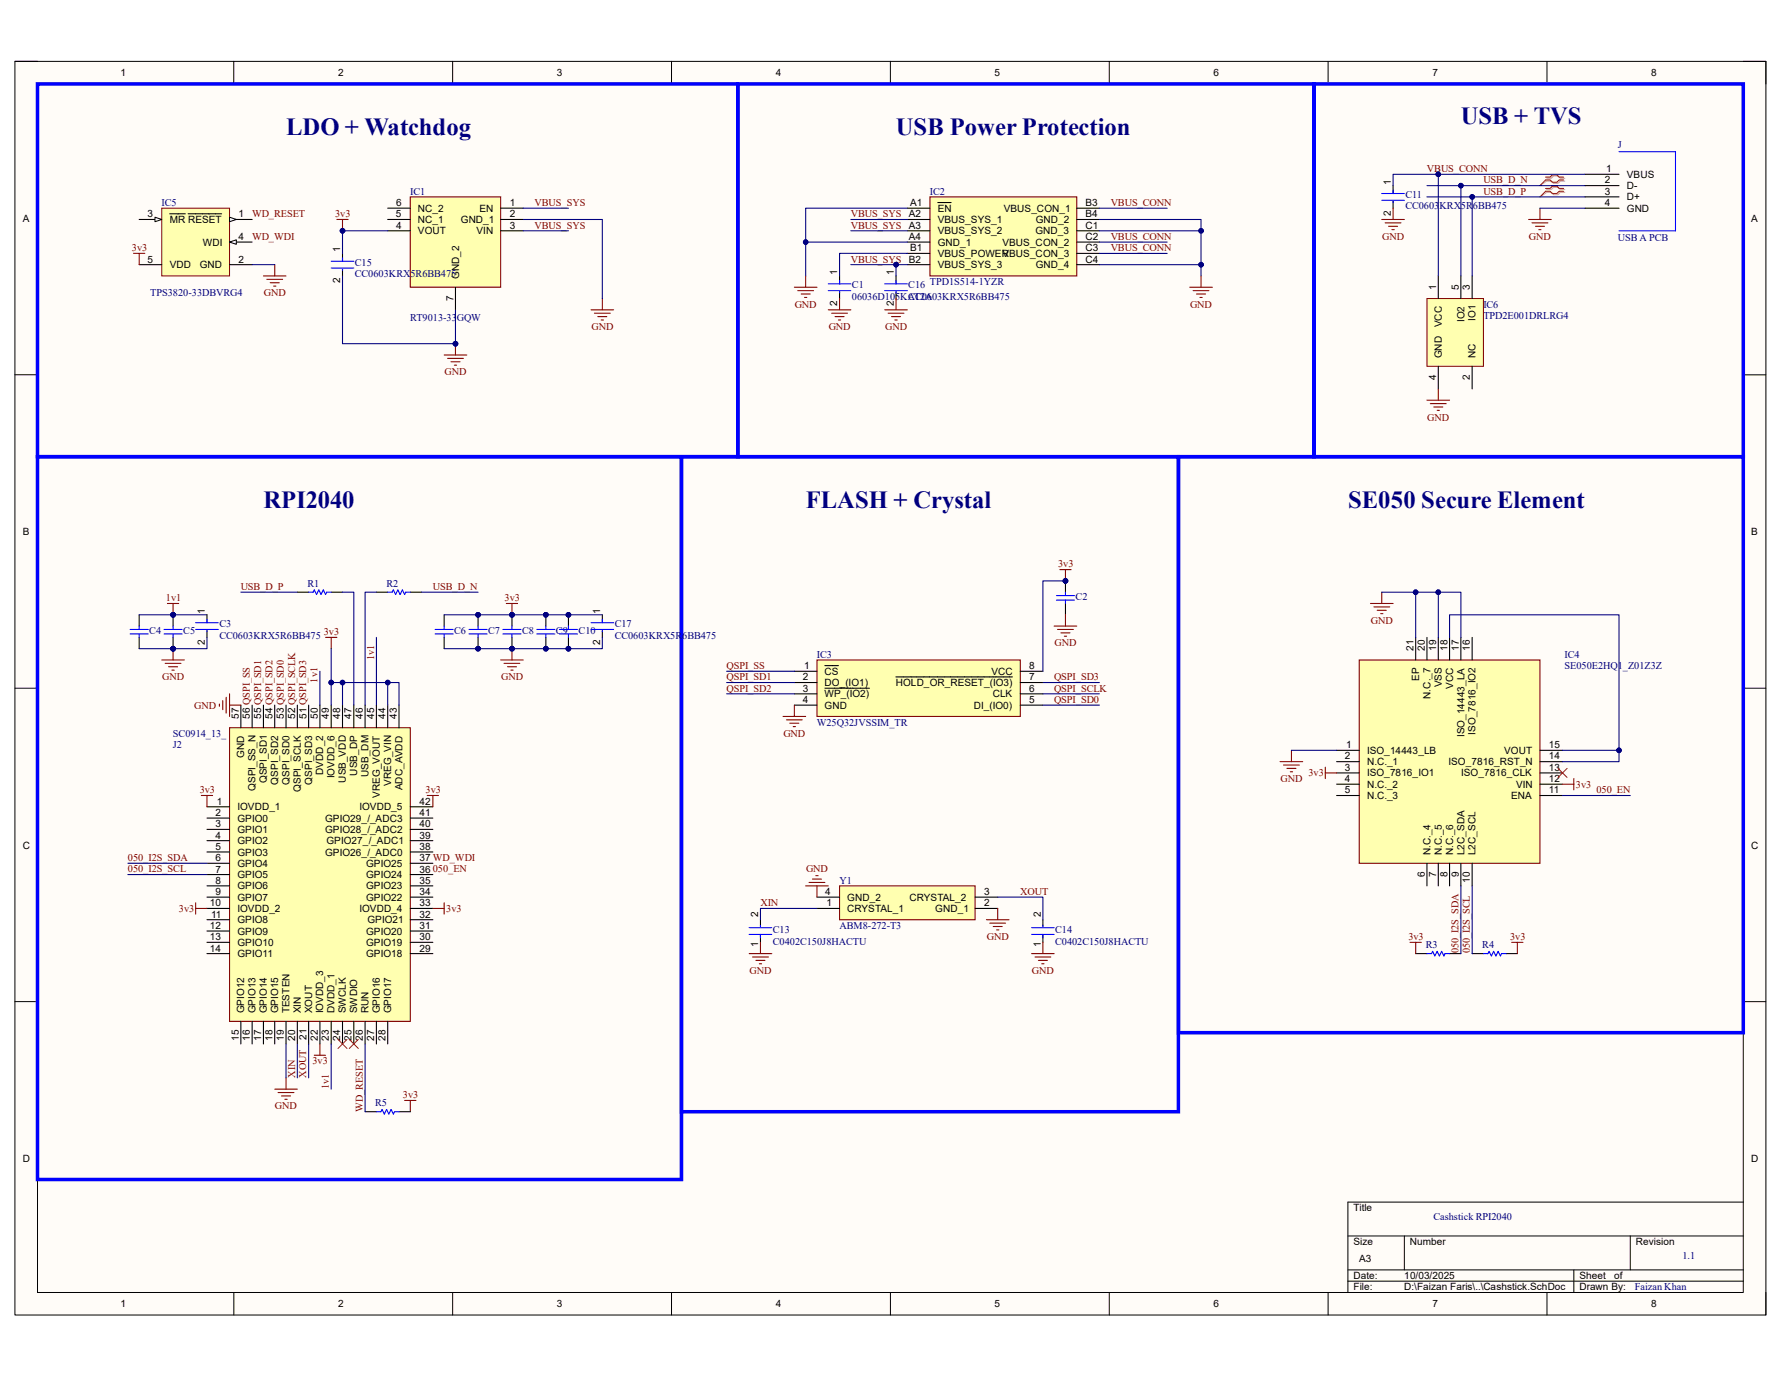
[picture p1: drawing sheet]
<svg xmlns="http://www.w3.org/2000/svg" width="279mm" height="216mm" viewBox="0 0 279 216" stroke-linecap="round" stroke-linejoin="round" font-family="sans-serif">
<path d="M2.3 9.6h274.7v196.7h-274.7z" fill-rule="evenodd" fill="#fffcf8"/>
<path d="M2.3 9.6h274.7v196.7h-274.7z" fill="none" stroke="#000" stroke-width=".16"/>
<path d="M5.9 13.2h267.6v189.6h-267.6z" fill-rule="evenodd" fill="#fffcf8"/>
<g fill="none" stroke="#000" stroke-width=".16">
<path d="M2.3 9.6h3.6M5.9 13.2h267.6v189.6h-267.6zM36.7 9.6v3.6M71 9.6v3.6M105.3 9.6v3.6M139.7 9.6v3.6M174 9.6v3.6M208.4 9.6v3.6M242.7 9.6v3.6M273.5 9.6h3.5v3.6M2.3 58.8h3.6M273.5 58.8h3.5"/>
<path d="M2.3 108h3.6M273.5 108h3.5M2.3 157.2h3.6M273.5 157.2h3.5M211.5 193.9h62M211.5 199.3h62M220.3 193.9v5.4M246.9 199.3v3.5M255.8 193.9v5.4M273.5 188.6h-62v14.2M36.7 202.8v3.5M71 202.8v3.5"/>
<path d="M105.3 202.8v3.5M139.7 202.8v3.5M174 202.8v3.5M208.4 202.8v3.5M211.5 201h62M242.7 202.8v3.5M277 202.8v3.5"/>
</g>
<path d="M36 114.2h28.4v46.1h-28.4z" fill-rule="evenodd" fill="#ffffb0"/>
<path d="M36 114.2h28.4v46.1h-28.4z" fill="none" stroke="#800000" stroke-width=".17"/>
<g fill="none" stroke="#000" stroke-width=".17">
<path d="M37.8 110.6v3.6M39.6 110.6v3.6M41.3 110.6v3.6M43.1 110.6v3.6M44.9 110.6v3.6M46.6 110.6v3.6M48.4 110.6v3.6M50.2 110.6v3.6M52 110.6v3.6M53.7 110.6v3.6M55.5 110.6v3.6M57.3 110.6v3.6"/>
<path d="M59 110.6v3.6M60.8 110.6v3.6M62.6 110.6v3.6M32.5 126.6h3.5M32.5 128.4h3.5M32.5 130.1h3.5M32.5 131.9h3.5M32.5 133.7h3.5M32.5 135.5h3.5M32.5 137.2h3.5M32.5 139h3.5M64.4 126.6h3.5"/>
<path d="M64.4 128.4h3.5M64.4 130.1h3.5M64.4 131.9h3.5M64.4 133.7h3.5M64.4 135.5h3.5M64.4 137.2h3.5M64.4 139h3.5M32.5 140.8h3.5M32.5 142.5h3.5M32.5 144.3h3.5M32.5 146.1h3.5M32.5 147.9h3.5"/>
<path d="M32.5 149.6h3.5M64.4 140.8h3.5M64.4 142.5h3.5M64.4 144.3h3.5M64.4 146.1h3.5M64.4 147.9h3.5M64.4 149.6h3.5M37.8 160.3v3.5M39.6 160.3v3.5M41.3 160.3v3.5M43.1 160.3v3.5M44.9 160.3v3.5"/>
<path d="M46.6 160.3v3.5M48.4 160.3v3.5M50.2 160.3v3.5M52 160.3v3.5M53.7 160.3v3.5M55.5 160.3v3.5M57.3 160.3v3.5M59 160.3v3.5M60.8 160.3v3.5"/>
</g>
<path d="M213.2 103.6h28.4v31.9h-28.4z" fill-rule="evenodd" fill="#ffffb0"/>
<path d="M215 94.7h3.5M215.5 95.2h2.5M216.1 95.8h1.4M216.6 96.3h.3M216.8 92.9v1.8M200.8 119.5h3.6M202.6 117.7v1.8M213.2 103.6h28.4v31.9h-28.4zM201.4 120h2.4M201.9 120.6h1.4M202.4 121.1h.4" fill="none" stroke="#800000" stroke-width=".17"/>
<g fill="none" stroke="#000" stroke-width=".17">
<path d="M209.7 117.7h3.5M209.7 119.5h3.5M222.1 100v3.6M223.9 100v3.6M225.6 100v3.6M227.4 100v3.6M229.2 100v3.6M230.9 100v3.6M241.6 117.7h3.5M241.6 119.5h3.5M209.7 121.3h3.5M209.7 123h3.5"/>
<path d="M209.7 124.8h3.5M223.9 135.5v3.5M225.6 135.5v3.5M227.4 135.5v3.5M229.2 135.5v3.5M230.9 135.5v3.5M241.6 121.3h3.5M241.6 123h3.5M241.6 124.8h3.5"/>
</g>
<path d="M145.9 30.9h23v12.4h-23z" fill-rule="evenodd" fill="#ffffb0"/>
<path d="M145.9 30.9h23v12.4h-23zM124.6 45.1h3.6M125.1 45.6h2.5M125.7 46.1h1.4M126.2 46.7h.4M126.4 43.3v1.8" fill="none" stroke="#800000" stroke-width=".17"/>
<g fill="none" stroke="#000" stroke-width=".17">
<path d="M142.3 32.7h3.6M142.3 34.4h3.6M142.3 36.2h3.6M142.3 38h3.6M142.3 39.8h3.6M147.1 31.8h2.1M168.9 32.7h3.6M168.9 34.4h3.6M168.9 36.2h3.6M168.9 38h3.6M168.9 39.8h3.6M142.3 41.5h3.6"/>
<path d="M168.9 41.5h3.6"/>
</g>
<path d="M223.9 46.8h8.8v10.7h-8.8z" fill-rule="evenodd" fill="#ffffb0"/>
<path d="M223.9 46.8h8.8v10.7h-8.8z" fill="none" stroke="#800000" stroke-width=".16"/>
<path d="M131.7 43.3v1.2M131.7 45.8v1M225.6 43.3v3.5M225.6 57.5v3.5M229.2 43.3v3.5M230.9 43.3v3.5M230.9 57.5v3.5" fill="none" stroke="#000" stroke-width=".17"/>
<g fill="none" stroke="#800000" stroke-width=".17">
<path d="M239.8 34.4h3.6M240.3 35h2.5M240.9 35.5h1.4M241.4 36h.4M241.6 32.7v1.7M129.9 48.6h3.6M130.5 49.1h2.4M131 49.7h1.4M131.5 50.2h.4M131.7 46.8v1.8M186.6 45.1h3.6M187.2 45.6h2.5"/>
<path d="M187.7 46.1h1.4M188.2 46.7h.4M188.4 43.3v1.8M223.9 62.8h3.5M224.4 63.3h2.5M224.9 63.9h1.4M225.5 64.4h.3M225.6 61v1.8"/>
</g>
<path d="M242.6 28h.8l.3-.4h.7l.4 .4h.7M242.6 28.4h.8l.3 .4h.7l.4-.4h.7M242.6 29.7h.8l.3-.3h.7l.4 .3h.7M242.6 30.2h.8l.3 .3h.7l.4-.3h.7" fill="none" stroke="#d0a19e" stroke-width=".17"/>
<path d="M242.6 28.4l-1 .7M242.6 30.2l-1 .7" fill="none" stroke="#d0a19e" stroke-width=".16"/>
<path d="M242.5 27.8h.7l.3-.4h.7l.4 .4h.7M242.5 28.2h.7l.3 .4h.7l.4-.4h.7M242.5 29.6h.7l.3-.4h.7l.4 .4h.7M242.5 30h.7l.3 .4h.7l.4-.4h.7" fill="none" stroke="#f00" stroke-width=".17"/>
<path d="M242.5 28.2l-.9 .9M242.5 30l-.9 .9" fill="none" stroke="#f00" stroke-width=".16"/>
<path d="M129.9 44.5h3.6M129.9 45.6h3.6M131.7 44v.5M131.7 45.8v.2" fill="none" stroke="#00f" stroke-width=".17"/>
<path d="M25.4 32.7h10.6v10.6h-10.6z" fill-rule="evenodd" fill="#ffffb0"/>
<path d="M25.4 32.7h10.6v10.6h-10.6z" fill="none" stroke="#800000" stroke-width=".16"/>
<path d="M36 34.4h3.6" fill="none" stroke="#000" stroke-width=".17"/>
<path d="M36 34.1l1.1 .3-1.1 .4z" fill="#f8fcff"/>
<path d="M36 34.1l1.1 .3-1.1 .4z" fill="none" stroke="#000" stroke-width=".16"/>
<path d="M21.8 34.4h3.6M29.5 33.5h5.3M36 41.5h3.6" fill="none" stroke="#000" stroke-width=".17"/>
<path d="M24.3 34.1l1.1 .3-1.1 .4z" fill="#f8fcff"/>
<path d="M24.3 34.1l1.1 .3-1.1 .4z" fill="none" stroke="#000" stroke-width=".16"/>
<path d="M26.6 33.5h2.5M36 38h3.6" fill="none" stroke="#000" stroke-width=".17"/>
<path d="M36 38l1.1-.4v.7z" fill="#f8fcff"/>
<path d="M36 38l1.1-.4v.7z" fill="none" stroke="#000" stroke-width=".16"/>
<path d="M21.8 41.5h3.6" fill="none" stroke="#000" stroke-width=".17"/>
<path d="M64.4 30.9h14.1v14.2h-14.1z" fill-rule="evenodd" fill="#ffffb0"/>
<path d="M64.4 30.9h14.1v14.2h-14.1zM69.7 55.7h3.5M70.2 56.2h2.5M70.7 56.8h1.5M71.3 57.3h.3M71.5 53.9v1.8" fill="none" stroke="#800000" stroke-width=".17"/>
<path d="M60.8 32.7h3.6M60.8 34.4h3.6M60.8 36.2h3.6M78.5 32.7h3.6M78.5 34.4h3.6M78.5 36.2h3.6M71.5 45.1v3.5" fill="none" stroke="#000" stroke-width=".17"/>
<circle cx="71.5" cy="53.9" r=".35" fill="#000080"/>
<circle cx="71.5" cy="53.9" r=".35" fill="none" stroke="#000080" stroke-width=".16"/>
<path d="M52.8 34.4h1.8M53.7 34.4v1.8M92.7 48.6h3.6M93.2 49.1h2.5M93.8 49.7h1.4M94.3 50.2h.4M94.5 46.8v1.8" fill="none" stroke="#800000" stroke-width=".17"/>
<circle cx="53.7" cy="36.2" r=".35" fill="#000080"/>
<circle cx="53.7" cy="36.2" r=".35" fill="none" stroke="#000080" stroke-width=".16"/>
<g fill="none" stroke="#800000" stroke-width=".17">
<path d="M20.9 39.8h1.8M21.8 39.8v1.7M41.3 43.3h3.6M41.9 43.8h2.4M42.4 44.4h1.4M42.9 44.9h.4M43.1 41.5v1.8M51.1 100h1.7M52 100v1.8M31.6 124.8h1.8M32.5 124.8v1.8M67 124.8h1.8"/>
<path d="M67.9 124.8v1.8M30.7 142.5h1.8M30.7 141.7v1.7M67.9 142.5h1.8M69.7 141.7v1.7M49.3 165.6h1.8M50.2 163.8v1.8"/>
</g>
<path d="M69.7 96.5v1.7M69.7 100v1.8" fill="none" stroke="#000" stroke-width=".17"/>
<path d="M68.3 98.8h2.8M68.3 99.5h2.8M69.7 98.2v.6M69.7 99.5v.5" fill="none" stroke="#00f" stroke-width=".17"/>
<circle cx="75" cy="101.8" r=".35" fill="#000080"/>
<circle cx="75" cy="101.8" r=".35" fill="none" stroke="#000080" stroke-width=".16"/>
<circle cx="75" cy="96.5" r=".35" fill="#000080"/>
<circle cx="75" cy="96.5" r=".35" fill="none" stroke="#000080" stroke-width=".16"/>
<path d="M75 100v1.8" fill="none" stroke="#000" stroke-width=".17"/>
<circle cx="75" cy="101.8" r=".35" fill="#000080"/>
<circle cx="75" cy="101.8" r=".35" fill="none" stroke="#000080" stroke-width=".16"/>
<path d="M75 96.5v1.7" fill="none" stroke="#000" stroke-width=".17"/>
<circle cx="75" cy="96.5" r=".35" fill="#000080"/>
<circle cx="75" cy="96.5" r=".35" fill="none" stroke="#000080" stroke-width=".16"/>
<path d="M73.6 98.8h2.8M73.6 99.5h2.8M75 98.2v.6M75 99.5v.5" fill="none" stroke="#00f" stroke-width=".17"/>
<circle cx="80.3" cy="101.8" r=".35" fill="#000080"/>
<circle cx="80.3" cy="101.8" r=".35" fill="none" stroke="#000080" stroke-width=".16"/>
<circle cx="80.3" cy="96.5" r=".35" fill="#000080"/>
<circle cx="80.3" cy="96.5" r=".35" fill="none" stroke="#000080" stroke-width=".16"/>
<path d="M80.3 100v1.8" fill="none" stroke="#000" stroke-width=".17"/>
<circle cx="80.3" cy="101.8" r=".35" fill="#000080"/>
<circle cx="80.3" cy="101.8" r=".35" fill="none" stroke="#000080" stroke-width=".16"/>
<path d="M80.3 96.5v1.7" fill="none" stroke="#000" stroke-width=".17"/>
<circle cx="80.3" cy="96.5" r=".35" fill="#000080"/>
<circle cx="80.3" cy="96.5" r=".35" fill="none" stroke="#000080" stroke-width=".16"/>
<path d="M78.9 98.8h2.8M78.9 99.5h2.8M80.3 98.2v.6M80.3 99.5v.5" fill="none" stroke="#00f" stroke-width=".17"/>
<circle cx="85.6" cy="101.8" r=".35" fill="#000080"/>
<circle cx="85.6" cy="101.8" r=".35" fill="none" stroke="#000080" stroke-width=".16"/>
<circle cx="85.6" cy="96.5" r=".35" fill="#000080"/>
<circle cx="85.6" cy="96.5" r=".35" fill="none" stroke="#000080" stroke-width=".16"/>
<path d="M85.6 100v1.8" fill="none" stroke="#000" stroke-width=".17"/>
<circle cx="85.6" cy="101.8" r=".35" fill="#000080"/>
<circle cx="85.6" cy="101.8" r=".35" fill="none" stroke="#000080" stroke-width=".16"/>
<path d="M85.6 96.5v1.7" fill="none" stroke="#000" stroke-width=".17"/>
<circle cx="85.6" cy="96.5" r=".35" fill="#000080"/>
<circle cx="85.6" cy="96.5" r=".35" fill="none" stroke="#000080" stroke-width=".16"/>
<path d="M84.2 98.8h2.8M84.2 99.5h2.8M85.6 98.2v.6M85.6 99.5v.5" fill="none" stroke="#00f" stroke-width=".17"/>
<circle cx="89.2" cy="101.8" r=".35" fill="#000080"/>
<circle cx="89.2" cy="101.8" r=".35" fill="none" stroke="#000080" stroke-width=".16"/>
<circle cx="89.2" cy="96.5" r=".35" fill="#000080"/>
<circle cx="89.2" cy="96.5" r=".35" fill="none" stroke="#000080" stroke-width=".16"/>
<path d="M89.2 100v1.8" fill="none" stroke="#000" stroke-width=".17"/>
<circle cx="89.2" cy="101.8" r=".35" fill="#000080"/>
<circle cx="89.2" cy="101.8" r=".35" fill="none" stroke="#000080" stroke-width=".16"/>
<path d="M89.2 96.5v1.7" fill="none" stroke="#000" stroke-width=".17"/>
<circle cx="89.2" cy="96.5" r=".35" fill="#000080"/>
<circle cx="89.2" cy="96.5" r=".35" fill="none" stroke="#000080" stroke-width=".16"/>
<path d="M87.8 98.8h2.8M87.8 99.5h2.8M89.2 98.2v.6M89.2 99.5v.5" fill="none" stroke="#00f" stroke-width=".17"/>
<path d="M79.4 94.7h1.8M80.3 94.7v1.8" fill="none" stroke="#800000" stroke-width=".17"/>
<circle cx="80.3" cy="96.5" r=".35" fill="#000080"/>
<circle cx="80.3" cy="96.5" r=".35" fill="none" stroke="#000080" stroke-width=".16"/>
<path d="M78.5 103.6h3.6M79.1 104.1h2.5M79.6 104.6h1.4M80.1 105.1h.4M80.3 101.8v1.8" fill="none" stroke="#800000" stroke-width=".17"/>
<circle cx="80.3" cy="101.8" r=".35" fill="#000080"/>
<circle cx="80.3" cy="101.8" r=".35" fill="none" stroke="#000080" stroke-width=".16"/>
<path d="M21.8 96.5v1.7M21.8 100v1.8" fill="none" stroke="#000" stroke-width=".17"/>
<path d="M20.4 98.8h2.9M20.4 99.5h2.9M21.8 98.2v.6M21.8 99.5v.5" fill="none" stroke="#00f" stroke-width=".17"/>
<circle cx="27.2" cy="101.8" r=".35" fill="#000080"/>
<circle cx="27.2" cy="101.8" r=".35" fill="none" stroke="#000080" stroke-width=".16"/>
<circle cx="27.2" cy="96.5" r=".35" fill="#000080"/>
<circle cx="27.2" cy="96.5" r=".35" fill="none" stroke="#000080" stroke-width=".16"/>
<path d="M27.2 100v1.8" fill="none" stroke="#000" stroke-width=".17"/>
<circle cx="27.2" cy="101.8" r=".35" fill="#000080"/>
<circle cx="27.2" cy="101.8" r=".35" fill="none" stroke="#000080" stroke-width=".16"/>
<path d="M27.2 96.5v1.7" fill="none" stroke="#000" stroke-width=".17"/>
<circle cx="27.2" cy="96.5" r=".35" fill="#000080"/>
<circle cx="27.2" cy="96.5" r=".35" fill="none" stroke="#000080" stroke-width=".16"/>
<path d="M25.7 98.8h2.9M25.7 99.5h2.9M27.2 98.2v.6M27.2 99.5v.5" fill="none" stroke="#00f" stroke-width=".17"/>
<path d="M25.4 103.6h3.5M25.9 104.1h2.5M26.4 104.6h1.5M27 105.1h.3M27.2 101.8v1.8" fill="none" stroke="#800000" stroke-width=".17"/>
<circle cx="27.2" cy="101.8" r=".35" fill="#000080"/>
<circle cx="27.2" cy="101.8" r=".35" fill="none" stroke="#000080" stroke-width=".16"/>
<path d="M26.3 94.7h1.7M27.2 94.7v1.8" fill="none" stroke="#800000" stroke-width=".17"/>
<circle cx="27.2" cy="96.5" r=".35" fill="#000080"/>
<circle cx="27.2" cy="96.5" r=".35" fill="none" stroke="#000080" stroke-width=".16"/>
<path d="M46.6 92.9h1.8M52 92.9h1.7M59 92.9h1.8M64.4 92.9h1.7" fill="none" stroke="#000" stroke-width=".17"/>
<path d="M48.4 92.9h.7l.2-.3 .4 .7 .3-.7 .4 .7 .3-.7 .4 .7 .1-.4h.8M60.8 92.9h.7l.2-.3 .4 .7 .3-.7 .4 .7 .3-.7 .4 .7 .2-.4h.7" fill="none" stroke="#00f" stroke-width=".17"/>
<path d="M128.2 103.6h31.9v8.8h-31.9z" fill-rule="evenodd" fill="#ffffb0"/>
<path d="M166.3 89.4h1.7M167.1 89.4v1.7M128.2 103.6h31.9v8.8h-31.9z" fill="none" stroke="#800000" stroke-width=".17"/>
<path d="M124.6 105.3h3.6M124.6 107.1h3.6M124.6 108.9h3.6M124.6 110.6h3.6M129.4 104.4h2.1M129.4 108h7M140.5 106.2h18.3M160.1 105.3h3.5M160.1 107.1h3.5M160.1 108.9h3.5M160.1 110.6h3.5" fill="none" stroke="#000" stroke-width=".17"/>
<circle cx="167.1" cy="91.1" r=".35" fill="#000080"/>
<circle cx="167.1" cy="91.1" r=".35" fill="none" stroke="#000080" stroke-width=".16"/>
<circle cx="167.1" cy="91.1" r=".35" fill="#000080"/>
<circle cx="167.1" cy="91.1" r=".35" fill="none" stroke="#000080" stroke-width=".16"/>
<path d="M167.1 91.1v1.8M167.1 94.7v1.8" fill="none" stroke="#000" stroke-width=".17"/>
<circle cx="167.1" cy="91.1" r=".35" fill="#000080"/>
<circle cx="167.1" cy="91.1" r=".35" fill="none" stroke="#000080" stroke-width=".16"/>
<path d="M165.7 93.5h2.9M165.7 94.2h2.9M167.1 92.9v.6M167.1 94.2v.5" fill="none" stroke="#00f" stroke-width=".17"/>
<path d="M165.4 98.2h3.5M165.9 98.8h2.5M166.4 99.3h1.5M167 99.8h.3M167.1 96.5v1.7M122.8 112.4h3.6M123.4 112.9h2.5M123.9 113.5h1.4M124.4 114h.4M124.6 110.6v1.8" fill="none" stroke="#800000" stroke-width=".17"/>
<path d="M131.7 139h21.3v5.3h-21.3z" fill-rule="evenodd" fill="#ffffb0"/>
<g fill="none" stroke="#800000" stroke-width=".17">
<path d="M34.4 110.5v.3M34.9 109.9v1.4M35.5 109.4v2.5M36 108.9v3.5M36 110.6h1.8M126.4 139h3.5M126.9 138.5h2.5M127.5 137.9h1.4M128 137.4h.3M128.2 139v1.8M131.7 139h21.3v5.3h-21.3zM207.9 120.4v1.8"/>
<path d="M207.9 121.3h1.8M245.1 123h1.8M246.9 122.2v1.7M117.5 149.6h3.6M118.1 150.2h2.4M118.6 150.7h1.4M119.1 151.2h.4M119.3 147.9v1.7M154.7 144.3h3.6M155.3 144.8h2.5M155.8 145.4h1.4M156.3 145.9h.4"/>
<path d="M156.5 142.5v1.8M161.8 149.6h3.6M162.4 150.2h2.4M162.9 150.7h1.4M163.4 151.2h.4M163.6 147.9v1.7M221.2 147.9h1.8M222.1 147.9v1.7M237.2 147.9h1.7M238 147.9v1.7M43.1 170.9h3.5M43.6 171.4h2.5"/>
<path d="M44.2 172h1.4M44.7 172.5h.3M44.9 169.1v1.8M63.5 172.7h1.8M64.4 172.7v1.7"/>
</g>
<g fill="none" stroke="#000" stroke-width=".17">
<path d="M119.3 144.3v1.1M119.3 146.6v1.3M128.2 142.5h3.5M128.2 140.8h3.5M153 142.5h3.5M153 140.8h3.5M163.6 144.3v1.1M163.6 146.6v1.3M222.1 149.6h1.8M227.4 149.6h1.8M230.9 149.6h1.8M236.3 149.6h1.7"/>
<path d="M57.3 174.4h1.8M62.6 174.4h1.8"/>
</g>
<path d="M117.5 146.6h3.6M117.5 145.6h3.6M119.3 145.2v.2M119.3 146.6v.5M161.8 146.6h3.6M161.8 145.6h3.6M163.6 145.2v.2M163.6 146.6v.5M223.9 149.6h.7l.1-.3 .4 .7 .4-.7 .3 .7 .4-.7 .3 .7 .2-.4h.7M232.7 149.6h.7l.2-.3 .4 .7 .3-.7 .4 .7 .3-.7 .4 .7 .2-.4h.7M59.1 174.4h.7l.1-.3 .4 .7 .3-.7 .4 .7 .4-.7 .3 .7 .2-.4h.7" fill="none" stroke="#00f" stroke-width=".17"/>
<path d="M244.4 120.6l1.4 1.4M245.8 120.6l-1.4 1.4M53 163.1l1.4 1.4M54.4 163.1l-1.4 1.4M54.8 163.1l1.4 1.4M56.2 163.1l-1.4 1.4" fill="none" stroke="#f00" stroke-width=".16"/>
<path d="M5.9 13.2h109.9v58.5h-109.9zM115.8 13.2h90.3v58.5h-90.3zM206.1 13.2h67.4v58.5h-67.4zM5.9 71.7h101v113.4h-101zM106.9 71.7h78v102.7h-78zM184.9 71.7h88.6v90.3h-88.6z" fill="none" stroke="#00f" stroke-width=".55"/>
<path d="M202.6 117.7h7.1M227.4 100v-3.5h26.6v21.2h-8.9" fill="none" stroke="#000080" stroke-width=".17"/>
<circle cx="254" cy="117.7" r=".35" fill="#000080"/>
<circle cx="254" cy="117.7" r=".35" fill="none" stroke="#000080" stroke-width=".16"/>
<path d="M222.1 100v-7.1h7.1v7.1" fill="none" stroke="#000080" stroke-width=".17"/>
<circle cx="222.1" cy="92.9" r=".35" fill="#000080"/>
<circle cx="222.1" cy="92.9" r=".35" fill="none" stroke="#000080" stroke-width=".16"/>
<circle cx="225.6" cy="92.9" r=".35" fill="#000080"/>
<circle cx="225.6" cy="92.9" r=".35" fill="none" stroke="#000080" stroke-width=".16"/>
<path d="M225.6 92.9v7.1" fill="none" stroke="#000080" stroke-width=".17"/>
<circle cx="225.6" cy="92.9" r=".35" fill="#000080"/>
<circle cx="225.6" cy="92.9" r=".35" fill="none" stroke="#000080" stroke-width=".16"/>
<path d="M216.8 92.9h5.3" fill="none" stroke="#000080" stroke-width=".17"/>
<circle cx="222.1" cy="92.9" r=".35" fill="#000080"/>
<circle cx="222.1" cy="92.9" r=".35" fill="none" stroke="#000080" stroke-width=".16"/>
<path d="M223.9 29.1h24.8" fill="none" stroke="#000080" stroke-width=".17"/>
<circle cx="229.2" cy="29.1" r=".35" fill="#000080"/>
<circle cx="229.2" cy="29.1" r=".35" fill="none" stroke="#000080" stroke-width=".16"/>
<path d="M223.9 30.9h24.8" fill="none" stroke="#000080" stroke-width=".17"/>
<circle cx="231" cy="30.9" r=".35" fill="#000080"/>
<circle cx="231" cy="30.9" r=".35" fill="none" stroke="#000080" stroke-width=".16"/>
<path d="M230.9 30.9v12.4" fill="none" stroke="#000080" stroke-width=".17"/>
<circle cx="231" cy="30.9" r=".35" fill="#000080"/>
<circle cx="231" cy="30.9" r=".35" fill="none" stroke="#000080" stroke-width=".16"/>
<path d="M229.2 29.1v14.2" fill="none" stroke="#000080" stroke-width=".17"/>
<circle cx="229.2" cy="29.1" r=".35" fill="#000080"/>
<circle cx="229.2" cy="29.1" r=".35" fill="none" stroke="#000080" stroke-width=".16"/>
<path d="M248.7 27.3h-23.1v16" fill="none" stroke="#000080" stroke-width=".17"/>
<circle cx="225.6" cy="27.3" r=".35" fill="#000080"/>
<circle cx="225.6" cy="27.3" r=".35" fill="none" stroke="#000080" stroke-width=".16"/>
<path d="M142.3 32.7h-15.9v10.6M241.6 32.7h7.1" fill="none" stroke="#000080" stroke-width=".17"/>
<circle cx="126.4" cy="38" r=".35" fill="#000080"/>
<circle cx="126.4" cy="38" r=".35" fill="none" stroke="#000080" stroke-width=".16"/>
<path d="M126.4 38h15.9" fill="none" stroke="#000080" stroke-width=".17"/>
<circle cx="126.4" cy="38" r=".35" fill="#000080"/>
<circle cx="126.4" cy="38" r=".35" fill="none" stroke="#000080" stroke-width=".16"/>
<path d="M172.5 41.5h15.9v1.8" fill="none" stroke="#000080" stroke-width=".17"/>
<circle cx="188.4" cy="41.5" r=".35" fill="#000080"/>
<circle cx="188.4" cy="41.5" r=".35" fill="none" stroke="#000080" stroke-width=".16"/>
<path d="M172.5 34.4h15.9v7.1" fill="none" stroke="#000080" stroke-width=".17"/>
<circle cx="188.4" cy="41.5" r=".35" fill="#000080"/>
<circle cx="188.4" cy="41.5" r=".35" fill="none" stroke="#000080" stroke-width=".16"/>
<circle cx="188.4" cy="36.2" r=".35" fill="#000080"/>
<circle cx="188.4" cy="36.2" r=".35" fill="none" stroke="#000080" stroke-width=".16"/>
<path d="M172.5 36.2h15.9" fill="none" stroke="#000080" stroke-width=".17"/>
<circle cx="188.4" cy="36.2" r=".35" fill="#000080"/>
<circle cx="188.4" cy="36.2" r=".35" fill="none" stroke="#000080" stroke-width=".16"/>
<path d="M133.5 34.4h8.8M133.5 36.2h8.8M133.5 41.5h8.8" fill="none" stroke="#000080" stroke-width=".17"/>
<circle cx="140.6" cy="41.5" r=".35" fill="#000080"/>
<circle cx="140.6" cy="41.5" r=".35" fill="none" stroke="#000080" stroke-width=".16"/>
<path d="M142.3 39.8h-10.6v3.5M172.5 32.7h10.6M172.5 38h10.6M172.5 39.8h10.6M71.5 48.6v5.3" fill="none" stroke="#000080" stroke-width=".17"/>
<circle cx="71.5" cy="53.9" r=".35" fill="#000080"/>
<circle cx="71.5" cy="53.9" r=".35" fill="none" stroke="#000080" stroke-width=".16"/>
<path d="M53.7 36.2h7.1M82.1 34.4h12.4v12.4M82.1 32.7h7.1M82.1 36.2h7.1" fill="none" stroke="#000080" stroke-width=".17"/>
<circle cx="53.7" cy="36.2" r=".35" fill="#000080"/>
<circle cx="53.7" cy="36.2" r=".35" fill="none" stroke="#000080" stroke-width=".16"/>
<path d="M39.6 41.5h3.5M52 101.8v8.8" fill="none" stroke="#000080" stroke-width=".17"/>
<circle cx="52" cy="107.1" r=".35" fill="#000080"/>
<circle cx="52" cy="107.1" r=".35" fill="none" stroke="#000080" stroke-width=".16"/>
<path d="M52 107.1h10.6v3.5" fill="none" stroke="#000080" stroke-width=".17"/>
<circle cx="60.8" cy="107.1" r=".35" fill="#000080"/>
<circle cx="60.8" cy="107.1" r=".35" fill="none" stroke="#000080" stroke-width=".16"/>
<circle cx="53.7" cy="107.1" r=".35" fill="#000080"/>
<circle cx="53.7" cy="107.1" r=".35" fill="none" stroke="#000080" stroke-width=".16"/>
<circle cx="52" cy="107.1" r=".35" fill="#000080"/>
<circle cx="52" cy="107.1" r=".35" fill="none" stroke="#000080" stroke-width=".16"/>
<path d="M53.7 107.1v3.5" fill="none" stroke="#000080" stroke-width=".17"/>
<circle cx="53.7" cy="107.1" r=".35" fill="#000080"/>
<circle cx="53.7" cy="107.1" r=".35" fill="none" stroke="#000080" stroke-width=".16"/>
<path d="M60.8 107.1v3.5" fill="none" stroke="#000080" stroke-width=".17"/>
<circle cx="60.8" cy="107.1" r=".35" fill="#000080"/>
<circle cx="60.8" cy="107.1" r=".35" fill="none" stroke="#000080" stroke-width=".16"/>
<path d="M21.8 96.5h10.7M50.2 105.3v5.3M59 100v10.6" fill="none" stroke="#000080" stroke-width=".17"/>
<circle cx="27.2" cy="96.5" r=".35" fill="#000080"/>
<circle cx="27.2" cy="96.5" r=".35" fill="none" stroke="#000080" stroke-width=".16"/>
<path d="M32.5 100v1.8h-5.3" fill="none" stroke="#000080" stroke-width=".17"/>
<circle cx="27.2" cy="101.8" r=".35" fill="#000080"/>
<circle cx="27.2" cy="101.8" r=".35" fill="none" stroke="#000080" stroke-width=".16"/>
<path d="M21.8 101.8h5.4" fill="none" stroke="#000080" stroke-width=".17"/>
<circle cx="27.2" cy="101.8" r=".35" fill="#000080"/>
<circle cx="27.2" cy="101.8" r=".35" fill="none" stroke="#000080" stroke-width=".16"/>
<path d="M37.8 92.9h8.8M53.7 92.9h1.8v17.7M59 92.9h-1.7v17.7M66.1 92.9h8.9M167.1 91.1h-3.5v14.2" fill="none" stroke="#000080" stroke-width=".17"/>
<circle cx="167.1" cy="91.1" r=".35" fill="#000080"/>
<circle cx="167.1" cy="91.1" r=".35" fill="none" stroke="#000080" stroke-width=".16"/>
<g fill="none" stroke="#000080" stroke-width=".17">
<path d="M114 105.3h10.6M114 107.1h10.6M114 108.9h10.6M163.6 107.1h8.9M163.6 108.9h8.9M163.6 110.6h8.9M254 117.7v1.8h-8.9M229.2 139v10.6M230.9 139v10.6M245.1 124.8h10.7M128.2 142.5h-8.9v1.8M156.5 140.8h7.1v3.5"/>
<path d="M44.9 163.8v5.3M46.6 163.8v5.3M48.4 163.8v5.3M52 163.8v7.1M57.3 163.8v10.6"/>
</g>
<circle cx="254" cy="117.7" r=".35" fill="#000080"/>
<circle cx="254" cy="117.7" r=".35" fill="none" stroke="#000080" stroke-width=".16"/>
<path d="M69.7 96.5h24.8M20.1 135.5h12.4M20.1 137.2h12.4" fill="none" stroke="#000080" stroke-width=".17"/>
<path d="M53.7 39.8v1.2M218.5 29.1v1.3M218.5 31.6v1.1M53.7 42.2v1.1M140.6 43.3v1.2M140.6 45.8v1M94.5 96.5v1.2M94.5 98.9v1.1" fill="none" stroke="#000" stroke-width=".17"/>
<g fill="none" stroke="#00f" stroke-width=".17">
<path d="M216.8 30.4h3.5M216.8 31.4h3.5M218.5 29.8v.6M218.5 31.6v.2M52 41h3.5M52 42.1h3.5M53.7 40.5v.5M53.7 42.2v.2M138.8 44.5h3.5M138.8 45.6h3.5M140.6 44v.5M140.6 45.8v.2"/>
<path d="M92.7 97.7h3.6M92.7 98.8h3.6M94.5 97.2v.5M94.5 98.9v.2"/>
</g>
<circle cx="75" cy="96.5" r=".35" fill="#000080"/>
<circle cx="75" cy="96.5" r=".35" fill="none" stroke="#000080" stroke-width=".16"/>
<circle cx="80.3" cy="96.5" r=".35" fill="#000080"/>
<circle cx="80.3" cy="96.5" r=".35" fill="none" stroke="#000080" stroke-width=".16"/>
<circle cx="85.6" cy="96.5" r=".35" fill="#000080"/>
<circle cx="85.6" cy="96.5" r=".35" fill="none" stroke="#000080" stroke-width=".16"/>
<circle cx="89.2" cy="96.5" r=".35" fill="#000080"/>
<circle cx="89.2" cy="96.5" r=".35" fill="none" stroke="#000080" stroke-width=".16"/>
<path d="M94.5 100v1.8h-24.8" fill="none" stroke="#000080" stroke-width=".17"/>
<circle cx="75" cy="101.8" r=".35" fill="#000080"/>
<circle cx="75" cy="101.8" r=".35" fill="none" stroke="#000080" stroke-width=".16"/>
<circle cx="80.3" cy="101.8" r=".35" fill="#000080"/>
<circle cx="80.3" cy="101.8" r=".35" fill="none" stroke="#000080" stroke-width=".16"/>
<circle cx="85.6" cy="101.8" r=".35" fill="#000080"/>
<circle cx="85.6" cy="101.8" r=".35" fill="none" stroke="#000080" stroke-width=".16"/>
<circle cx="89.2" cy="101.8" r=".35" fill="#000080"/>
<circle cx="89.2" cy="101.8" r=".35" fill="none" stroke="#000080" stroke-width=".16"/>
<path d="M53.7 36.2v3.6" fill="none" stroke="#000080" stroke-width=".17"/>
<circle cx="53.7" cy="36.2" r=".35" fill="#000080"/>
<circle cx="53.7" cy="36.2" r=".35" fill="none" stroke="#000080" stroke-width=".16"/>
<path d="M53.7 43.3v10.6h17.8" fill="none" stroke="#000080" stroke-width=".17"/>
<circle cx="71.5" cy="53.9" r=".35" fill="#000080"/>
<circle cx="71.5" cy="53.9" r=".35" fill="none" stroke="#000080" stroke-width=".16"/>
<path d="M140.6 41.5v1.8" fill="none" stroke="#000080" stroke-width=".17"/>
<circle cx="140.6" cy="41.5" r=".35" fill="#000080"/>
<circle cx="140.6" cy="41.5" r=".35" fill="none" stroke="#000080" stroke-width=".16"/>
<path d="M138.8 48.6h3.5M139.3 49.1h2.5M139.9 49.7h1.4M140.4 50.2h.3M140.6 46.8v1.8" fill="none" stroke="#800000" stroke-width=".17"/>
<path d="M225.6 27.3h-7.1v1.8" fill="none" stroke="#000080" stroke-width=".17"/>
<circle cx="225.6" cy="27.3" r=".35" fill="#000080"/>
<circle cx="225.6" cy="27.3" r=".35" fill="none" stroke="#000080" stroke-width=".16"/>
<path d="M216.8 34.4h3.5M217.3 35h2.5M217.8 35.5h1.5M218.4 36h.3M218.5 32.7v1.7" fill="none" stroke="#800000" stroke-width=".17"/>
<path d="M248.7 27.3h5.3M248.7 29.1h5.3M248.7 30.9h5.3M248.7 32.7h5.3M32.5 96.5v1.2M32.5 98.9v1.1" fill="none" stroke="#000" stroke-width=".17"/>
<path d="M254 23.8h8.8v12.4h-8.8M30.7 97.7h3.5M30.7 98.8h3.5M32.5 97.2v.5M32.5 98.9v.2" fill="none" stroke="#00f" stroke-width=".17"/>
<g font-size="3.9" fill="#000080">
<text x="44.9" y="21.2">LDO + Watchdog</text>
<text x="140.5" y="21.2">USB Power Protection</text>
<text x="229.2" y="19.4">USB + TVS</text>
<text x="41.3" y="79.7">RPI2040</text>
<text x="126.4" y="79.7">FLASH + Crystal</text>
<text x="211.5" y="79.7">SE050 Secure Element</text>
</g>
<g font-size="1.6">
<text x="18.9" y="11.9">1</text>
<text x="53" y="11.9">2</text>
<text x="87.4" y="11.9">3</text>
<text x="121.7" y="11.9">4</text>
<text x="156" y="11.9">5</text>
<text x="190.4" y="11.9">6</text>
<text x="224.7" y="11.9">7</text>
<text x="259" y="11.9">8</text>
<text x="218.2" y="29" transform="rotate(-90 218.2 29)">1</text>
<text x="251.8" y="28.8">2</text>
<text x="252" y="27">1</text>
<text x="255.2" y="27.9">VBUS</text>
<text x="255.2" y="29.7">D-</text>
<text x="3.6" y="34.8">A</text>
<text x="23.2" y="34.1">3</text>
<text x="26.6" y="35">MR RESET</text>
<text x="37.4" y="34.1">1</text>
<text x="62.1" y="34.1">5</text>
<text x="62.1" y="32.3">6</text>
<text x="62.1" y="35.9">4</text>
<text x="65.6" y="33.2">NC_2</text>
<text x="65.6" y="35">NC_1</text>
<text x="72.3" y="35">GND_1</text>
<text x="75.2" y="33.2">EN</text>
<text x="80" y="32.3">1</text>
<text x="80" y="34.1">2</text>
<text x="80" y="35.9">3</text>
<text x="142.6" y="34.1">A2</text>
<text x="142.6" y="35.9">A3</text>
<text x="142.8" y="32.3">A1</text>
<text x="147.1" y="33.2">EN</text>
<text x="147.1" y="35">VBUS_SYS_1</text>
<text x="157.5" y="33.2">VBUS_CON_1</text>
<text x="162.5" y="35">GND_2</text>
<text x="170.3" y="32.3">B3</text>
<text x="170.3" y="34.1">B4</text>
<text x="170.3" y="35.9">C1</text>
<text x="218.2" y="33.8" transform="rotate(-90 218.2 33.8)">2</text>
<text x="251.8" y="30.6">3</text>
<text x="251.8" y="32.3">4</text>
<text x="255.2" y="31.5">D+</text>
<text x="255.2" y="33.2">GND</text>
<text x="274.7" y="34.8">A</text>
<text x="23.1" y="41.2">5</text>
<text x="31.8" y="38.5">WDI</text>
<text x="37.4" y="41.2">2</text>
<text x="37.4" y="37.6">4</text>
<text x="53.4" y="39.6" transform="rotate(-90 53.4 39.6)">1</text>
<text x="65.6" y="36.7">VOUT</text>
<text x="74.8" y="36.7">VIN</text>
<text x="142.6" y="37.6">A4</text>
<text x="142.6" y="41.2">B2</text>
<text x="142.8" y="39.4">B1</text>
<text x="147.1" y="36.7">VBUS_SYS_2</text>
<text x="147.1" y="38.5">GND_1</text>
<text x="147.1" y="40.3">VBUS_POWER</text>
<text x="157.3" y="38.5">VBUS_CON_2</text>
<text x="157.3" y="40.3">VBUS_CON_3</text>
<text x="162.4" y="36.7">GND_3</text>
<text x="170.3" y="37.6">C2</text>
<text x="170.3" y="39.4">C3</text>
<text x="170.3" y="41.2">C4</text>
<text x="26.6" y="42.1">VDD</text>
<text x="31.3" y="42.1">GND</text>
<text x="53.4" y="44.5" transform="rotate(-90 53.4 44.5)">2</text>
<text x="71.1" y="47.3" transform="rotate(-90 71.1 47.3)">7</text>
<text x="72" y="43.8" transform="rotate(-90 72 43.8)">GND_2</text>
<text x="131.4" y="43.1" transform="rotate(-90 131.4 43.1)">1</text>
<text x="140.2" y="43.1" transform="rotate(-90 140.2 43.1)">1</text>
<text x="147.1" y="42.1">VBUS_SYS_3</text>
<text x="162.5" y="42.1">GND_4</text>
<text x="225.3" y="45.4" transform="rotate(-90 225.3 45.4)">1</text>
<text x="228.8" y="45.4" transform="rotate(-90 228.8 45.4)">5</text>
<text x="230.6" y="45.4" transform="rotate(-90 230.6 45.4)">3</text>
<text x="131.4" y="48" transform="rotate(-90 131.4 48)">2</text>
<text x="140.2" y="48" transform="rotate(-90 140.2 48)">2</text>
<text x="226.2" y="51.4" transform="rotate(-90 226.2 51.4)">VCC</text>
<text x="229.7" y="50.5" transform="rotate(-90 229.7 50.5)">IO2</text>
<text x="231.5" y="50.3" transform="rotate(-90 231.5 50.3)">IO1</text>
<text x="225.3" y="59.7" transform="rotate(-90 225.3 59.7)">4</text>
<text x="226.2" y="56.2" transform="rotate(-90 226.2 56.2)">GND</text>
<text x="230.6" y="59.7" transform="rotate(-90 230.6 59.7)">2</text>
<text x="231.5" y="56.2" transform="rotate(-90 231.5 56.2)">NC</text>
<text x="3.6" y="83.9">B</text>
<text x="274.7" y="83.9">B</text>
<text x="32.1" y="101.2" transform="rotate(-90 32.1 101.2)">2</text>
<text x="32.1" y="96.3" transform="rotate(-90 32.1 96.3)">1</text>
<text x="94.1" y="101.2" transform="rotate(-90 94.1 101.2)">2</text>
<text x="94.1" y="96.3" transform="rotate(-90 94.1 96.3)">1</text>
<text x="125.9" y="106.8">2</text>
<text x="126.2" y="105">1</text>
<text x="129.4" y="105.9">CS</text>
<text x="129.4" y="107.7">DO_(IO1)</text>
<text x="140.5" y="107.7">HOLD_OR_RESET_(IO3)</text>
<text x="155.5" y="105.9">VCC</text>
<text x="161.5" y="105">8</text>
<text x="161.5" y="106.8">7</text>
<text x="221.7" y="102.2" transform="rotate(-90 221.7 102.2)">21</text>
<text x="222.6" y="106.9" transform="rotate(-90 222.6 106.9)">EP</text>
<text x="223.5" y="102.2" transform="rotate(-90 223.5 102.2)">20</text>
<text x="225.3" y="102.2" transform="rotate(-90 225.3 102.2)">19</text>
<text x="226.2" y="107.9" transform="rotate(-90 226.2 107.9)">VSS</text>
<text x="227.1" y="102.2" transform="rotate(-90 227.1 102.2)">18</text>
<text x="228.8" y="102.2" transform="rotate(-90 228.8 102.2)">17</text>
<text x="230.6" y="102.2" transform="rotate(-90 230.6 102.2)">16</text>
<text x="37.5" y="112.8" transform="rotate(-90 37.5 112.8)">57</text>
<text x="39.2" y="112.8" transform="rotate(-90 39.2 112.8)">56 QSPI_SS</text>
<text x="41" y="112.8" transform="rotate(-90 41 112.8)">55 QSPI_SD1</text>
<text x="42.8" y="112.8" transform="rotate(-90 42.8 112.8)">54 QSPI_SD2</text>
<text x="44.5" y="112.8" transform="rotate(-90 44.5 112.8)">53 QSPI_SD0</text>
<text x="46.3" y="112.8" transform="rotate(-90 46.3 112.8)">52 QSPI_SCLK</text>
<text x="48.1" y="112.8" transform="rotate(-90 48.1 112.8)">51 QSPI_SD3</text>
<text x="49.9" y="112.8" transform="rotate(-90 49.9 112.8)">50</text>
<text x="51.6" y="112.8" transform="rotate(-90 51.6 112.8)">49</text>
<text x="53.4" y="112.8" transform="rotate(-90 53.4 112.8)">48</text>
<text x="55.2" y="112.8" transform="rotate(-90 55.2 112.8)">47</text>
<text x="56.9" y="112.8" transform="rotate(-90 56.9 112.8)">46</text>
<text x="58.7" y="112.8" transform="rotate(-90 58.7 112.8)">45</text>
<text x="60.5" y="112.8" transform="rotate(-90 60.5 112.8)">44</text>
<text x="62.3" y="112.8" transform="rotate(-90 62.3 112.8)">43</text>
<text x="125.9" y="108.5">3</text>
<text x="125.9" y="110.3">4</text>
<text x="129.4" y="109.4">WP_(IO2)</text>
<text x="129.4" y="111.2">GND</text>
<text x="152.8" y="111.2">DI_(IO0)</text>
<text x="155.7" y="109.4">CLK</text>
<text x="161.5" y="108.5">6</text>
<text x="161.5" y="110.3">5</text>
<text x="224.4" y="109.6" transform="rotate(-90 224.4 109.6)">N.C._7</text>
<text x="228" y="108.1" transform="rotate(-90 228 108.1)">VCC</text>
<text x="38.3" y="118.9" transform="rotate(-90 38.3 118.9)">GND</text>
<text x="211" y="119.2">2</text>
<text x="211.2" y="117.4">1</text>
<text x="214.5" y="118.3">ISO_14443_LB</text>
<text x="229.7" y="115.7" transform="rotate(-90 229.7 115.7)">ISO_14443_LA</text>
<text x="231.5" y="115.3" transform="rotate(-90 231.5 115.3)">ISO_7816_IO2</text>
<text x="236" y="118.3">VOUT</text>
<text x="243" y="117.4">15</text>
<text x="243" y="119.2">14</text>
<text x="40.1" y="124.1" transform="rotate(-90 40.1 124.1)">QSPI_SS_N</text>
<text x="41.9" y="122.9" transform="rotate(-90 41.9 122.9)">QSPI_SD1</text>
<text x="43.6" y="123.1" transform="rotate(-90 43.6 123.1)">QSPI_SD2</text>
<text x="45.4" y="123.1" transform="rotate(-90 45.4 123.1)">QSPI_SD0</text>
<text x="47.2" y="124.3" transform="rotate(-90 47.2 124.3)">QSPI_SCLK</text>
<text x="49" y="123.1" transform="rotate(-90 49 123.1)">QSPI_SD3</text>
<text x="50.7" y="121.6" transform="rotate(-90 50.7 121.6)">DVDD_2</text>
<text x="52.5" y="122.1" transform="rotate(-90 52.5 122.1)">IOVDD_6</text>
<text x="54.3" y="122.9" transform="rotate(-90 54.3 122.9)">USB_VDD</text>
<text x="56" y="121.7" transform="rotate(-90 56 121.7)">USB_DP</text>
<text x="57.8" y="121.9" transform="rotate(-90 57.8 121.9)">USB_DM</text>
<text x="59.6" y="125.2" transform="rotate(-90 59.6 125.2)">VREG_VOUT</text>
<text x="61.4" y="123.3" transform="rotate(-90 61.4 123.3)">VREG_VIN</text>
<text x="63.2" y="124" transform="rotate(-90 63.2 124)">ADC_AVDD</text>
<text x="211" y="120.9">3</text>
<text x="211" y="122.7">4</text>
<text x="211" y="124.5">5</text>
<text x="214.5" y="120.1">N.C._1</text>
<text x="214.5" y="121.8">ISO_7816_IO1</text>
<text x="214.5" y="123.6">N.C._2</text>
<text x="214.5" y="125.4">N.C._3</text>
<text x="227.2" y="120.1">ISO_7816_RST_N</text>
<text x="229.2" y="121.8">ISO_7816_CLK</text>
<text x="237.1" y="125.4">ENA</text>
<text x="237.8" y="123.6">VIN</text>
<text x="243" y="120.9">13</text>
<text x="243" y="122.7">12</text>
<text x="243" y="124.5">11</text>
<text x="33.8" y="128">2</text>
<text x="33.8" y="129.8">3</text>
<text x="33.8" y="131.6">4</text>
<text x="34" y="126.2">1</text>
<text x="37.3" y="127.1">IOVDD_1</text>
<text x="37.3" y="128.9">GPIO0</text>
<text x="37.3" y="130.7">GPIO1</text>
<text x="51" y="130.7">GPIO28_/_ADC2</text>
<text x="51" y="128.9">GPIO29_/_ADC3</text>
<text x="56.4" y="127.1">IOVDD_5</text>
<text x="65.8" y="131.6">39</text>
<text x="65.8" y="129.8">40</text>
<text x="65.8" y="128">41</text>
<text x="65.8" y="126.2">42</text>
<text x="3.6" y="133.1">C</text>
<text x="33.8" y="133.3">5</text>
<text x="33.8" y="135.1">6</text>
<text x="33.8" y="136.9">7</text>
<text x="37.3" y="132.5">GPIO2</text>
<text x="37.3" y="134.2">GPIO3</text>
<text x="37.3" y="136">GPIO4</text>
<text x="37.3" y="137.8">GPIO5</text>
<text x="51" y="134.2">GPIO26_/_ADC0</text>
<text x="51.2" y="132.5">GPIO27_/_ADC1</text>
<text x="57.4" y="137.8">GPIO24</text>
<text x="57.4" y="136">GPIO25</text>
<text x="65.8" y="136.9">36</text>
<text x="65.8" y="135.1">37 WD_WDI</text>
<text x="65.8" y="133.3">38</text>
<text x="223.5" y="137.7" transform="rotate(-90 223.5 137.7)">6</text>
<text x="224.4" y="134.2" transform="rotate(-90 224.4 134.2)">N.C._4</text>
<text x="225.3" y="137.7" transform="rotate(-90 225.3 137.7)">7</text>
<text x="226.2" y="134.2" transform="rotate(-90 226.2 134.2)">N.C._5</text>
<text x="227.1" y="137.7" transform="rotate(-90 227.1 137.7)">8</text>
<text x="228" y="134.2" transform="rotate(-90 228 134.2)">N.C._6</text>
<text x="228.8" y="137.7" transform="rotate(-90 228.8 137.7)">9</text>
<text x="229.7" y="134.2" transform="rotate(-90 229.7 134.2)">L2C_SDA</text>
<text x="231.5" y="134.2" transform="rotate(-90 231.5 134.2)">L2C_SCL</text>
<text x="274.7" y="133.1">C</text>
<text x="32.9" y="142.2">10</text>
<text x="33.1" y="144">11</text>
<text x="33.8" y="138.6">8</text>
<text x="33.8" y="140.4">9</text>
<text x="37.3" y="139.5">GPIO6</text>
<text x="37.3" y="141.3">GPIO7</text>
<text x="37.3" y="143.1">IOVDD_2</text>
<text x="56.4" y="143.1">IOVDD_4</text>
<text x="57.4" y="141.3">GPIO22</text>
<text x="57.4" y="139.5">GPIO23</text>
<text x="65.8" y="144">32</text>
<text x="65.8" y="142.2">33</text>
<text x="65.8" y="140.4">34</text>
<text x="65.8" y="138.6">35</text>
<text x="119" y="143.9" transform="rotate(-90 119 143.9)">2</text>
<text x="129.5" y="140.4">4</text>
<text x="129.7" y="142.2">1</text>
<text x="132.9" y="143.1">CRYSTAL_1</text>
<text x="132.9" y="141.3">GND_2</text>
<text x="142.7" y="141.3">CRYSTAL_2</text>
<text x="146.7" y="143.1">GND_1</text>
<text x="154.4" y="142.2">2</text>
<text x="154.4" y="140.4">3</text>
<text x="163.3" y="143.9" transform="rotate(-90 163.3 143.9)">2</text>
<text x="230.6" y="138.6" transform="rotate(-90 230.6 138.6)">10</text>
<text x="32.9" y="145.8">12</text>
<text x="32.9" y="147.5">13</text>
<text x="32.9" y="149.3">14</text>
<text x="37.3" y="144.9">GPIO8</text>
<text x="37.3" y="146.6">GPIO9</text>
<text x="37.3" y="148.4">GPIO10</text>
<text x="57.4" y="148.4">GPIO19</text>
<text x="57.4" y="146.6">GPIO20</text>
<text x="57.7" y="144.9">GPIO21</text>
<text x="65.8" y="149.3">29</text>
<text x="65.8" y="147.5">30</text>
<text x="65.8" y="145.8">31</text>
<text x="119" y="148.6" transform="rotate(-90 119 148.6)">1</text>
<text x="163.3" y="148.6" transform="rotate(-90 163.3 148.6)">1</text>
<text x="37.3" y="150.2">GPIO11</text>
<text x="57.4" y="150.2">GPIO18</text>
<text x="38.3" y="159" transform="rotate(-90 38.3 159)">GPIO12</text>
<text x="40.1" y="159" transform="rotate(-90 40.1 159)">GPIO13</text>
<text x="41.9" y="159" transform="rotate(-90 41.9 159)">GPIO14</text>
<text x="43.6" y="159" transform="rotate(-90 43.6 159)">GPIO15</text>
<text x="45.4" y="159" transform="rotate(-90 45.4 159)">TESTEN</text>
<text x="47.2" y="159" transform="rotate(-90 47.2 159)">XIN</text>
<text x="49" y="159" transform="rotate(-90 49 159)">XOUT</text>
<text x="50.7" y="159" transform="rotate(-90 50.7 159)">IOVDD_3</text>
<text x="52.5" y="159" transform="rotate(-90 52.5 159)">DVDD_1</text>
<text x="54.3" y="159" transform="rotate(-90 54.3 159)">SWCLK</text>
<text x="56" y="159" transform="rotate(-90 56 159)">SWDIO</text>
<text x="57.8" y="159" transform="rotate(-90 57.8 159)">RUN</text>
<text x="59.6" y="159" transform="rotate(-90 59.6 159)">GPIO16</text>
<text x="61.4" y="159" transform="rotate(-90 61.4 159)">GPIO17</text>
<text x="37.5" y="163.4" transform="rotate(-90 37.5 163.4)">15</text>
<text x="39.2" y="163.4" transform="rotate(-90 39.2 163.4)">16</text>
<text x="41" y="163.4" transform="rotate(-90 41 163.4)">17</text>
<text x="42.8" y="163.4" transform="rotate(-90 42.8 163.4)">18</text>
<text x="44.5" y="163.4" transform="rotate(-90 44.5 163.4)">19</text>
<text x="46.3" y="163.4" transform="rotate(-90 46.3 163.4)">20</text>
<text x="48.1" y="163.2" transform="rotate(-90 48.1 163.2)">21</text>
<text x="49.9" y="163.4" transform="rotate(-90 49.9 163.4)">22</text>
<text x="51.6" y="163.4" transform="rotate(-90 51.6 163.4)">23</text>
<text x="53.4" y="163.4" transform="rotate(-90 53.4 163.4)">24</text>
<text x="55.2" y="163.4" transform="rotate(-90 55.2 163.4)">25</text>
<text x="56.9" y="163.4" transform="rotate(-90 56.9 163.4)">26</text>
<text x="58.7" y="163.4" transform="rotate(-90 58.7 163.4)">27</text>
<text x="60.5" y="163.4" transform="rotate(-90 60.5 163.4)">28</text>
<text x="3.6" y="182.3">D</text>
<text x="274.7" y="182.3">D</text>
<text x="212.3" y="190">Title</text>
<text x="212.3" y="195.4">Size</text>
<text x="221.2" y="195.4">Number</text>
<text x="256.6" y="195.4">Revision</text>
<text x="212.3" y="200.7">Date:</text>
<text x="212.3" y="202.4">File:</text>
<text x="213.2" y="198">A3</text>
<text x="220.3" y="202.4">D:\Faizan Faris\..\Cashstick.SchDoc</text>
<text x="220.3" y="200.7">10/03/2025</text>
<text x="247.8" y="200.7">Sheet</text>
<text x="247.8" y="202.4">Drawn By:</text>
<text x="253.2" y="200.7">of</text>
<text x="18.9" y="205.1">1</text>
<text x="53" y="205.1">2</text>
<text x="87.4" y="205.1">3</text>
<text x="121.7" y="205.1">4</text>
<text x="156" y="205.1">5</text>
<text x="190.4" y="205.1">6</text>
<text x="224.7" y="205.1">7</text>
<text x="259" y="205.1">8</text>
</g>
<g font-size="1.6" fill="#000080">
<text x="253.8" y="23.3">J</text>
<text x="25.4" y="32.3">IC5</text>
<text x="64.3" y="30.6">IC1</text>
<text x="145.9" y="30.6">IC2</text>
<text x="220.5" y="31.1">C11</text>
<text x="220.5" y="32.9">CC0603KRX5R6BB475</text>
<text x="55.7" y="41.7">C15</text>
<text x="253.8" y="37.8">USB A PCB</text>
<text x="23.6" y="46.5">TPS3820-33DBVRG4</text>
<text x="55.7" y="43.5">CC0603KRX5R6BB475</text>
<text x="133.6" y="45.3">C1</text>
<text x="133.6" y="47">06036D105KAT2A</text>
<text x="142.5" y="45.3">C16</text>
<text x="142.5" y="47">CC0603KRX5R6BB475</text>
<text x="145.9" y="44.7">TPD1S514-1YZR</text>
<text x="64.3" y="50.4">RT9013-33GQW</text>
<text x="232.7" y="48.3">IC6</text>
<text x="232.7" y="50">TPD2E001DRLRG4</text>
<text x="48.2" y="92">R1</text>
<text x="60.6" y="92">R2</text>
<text x="168.7" y="94.2">C2</text>
<text x="23.4" y="99.5">C4</text>
<text x="28.7" y="99.5">C5</text>
<text x="34.4" y="98.4">C3</text>
<text x="34.4" y="100.2">CC0603KRX5R6BB475</text>
<text x="71.2" y="99.5">C6</text>
<text x="76.6" y="99.5">C7</text>
<text x="81.9" y="99.5">C8</text>
<text x="87.2" y="99.5">C9</text>
<text x="90.8" y="99.5">C10</text>
<text x="96.4" y="98.4">C17</text>
<text x="96.4" y="100.2">CC0603KRX5R6BB475</text>
<text x="128.1" y="103.2">IC3</text>
<text x="245.4" y="103.2">IC4</text>
<text x="245.4" y="105">SE050E2HQ1_Z01Z3Z</text>
<text x="128.1" y="113.8">W25Q32JVSSIM_TR</text>
<text x="27.1" y="117.4">J2</text>
<text x="27.1" y="115.6">SC0914_13_</text>
<text x="131.7" y="138.6">Y1</text>
<text x="121.2" y="146.4">C13</text>
<text x="121.2" y="148.2">C0402C150J8HACTU</text>
<text x="131.7" y="145.8">ABM8-272-T3</text>
<text x="165.5" y="146.4">C14</text>
<text x="165.5" y="148.2">C0402C150J8HACTU</text>
<text x="223.7" y="148.8">R3</text>
<text x="232.5" y="148.8">R4</text>
<text x="58.8" y="173.6">R5</text>
<text x="224.9" y="191.3">Cashstick RPI2040</text>
<text x="263.9" y="197.6">1.1</text>
<text x="256.5" y="202.4">Faizan Khan</text>
</g>
<g font-size="1.6" fill="#800000">
<text x="223.9" y="27">VBUS_CONN</text>
<text x="232.7" y="28.8">USB_D_N</text>
<text x="39.5" y="34.1">WD_RESET</text>
<text x="52.6" y="34.1">3v3</text>
<text x="83.9" y="32.3">VBUS_SYS</text>
<text x="83.9" y="35.9">VBUS_SYS</text>
<text x="133.5" y="34.1">VBUS_SYS</text>
<text x="133.5" y="35.9">VBUS_SYS</text>
<text x="174.2" y="32.3">VBUS_CONN</text>
<text x="232.7" y="30.6">USB_D_P</text>
<text x="20.7" y="39.4">3v3</text>
<text x="39.5" y="37.6">WD_WDI</text>
<text x="133.5" y="41.2">VBUS_SYS</text>
<text x="174.2" y="37.6">VBUS_CONN</text>
<text x="174.2" y="39.4">VBUS_CONN</text>
<text x="216.8" y="37.6">GND</text>
<text x="239.9" y="37.6">GND</text>
<text x="41.4" y="46.5">GND</text>
<text x="92.8" y="51.8">GND</text>
<text x="124.7" y="48.3">GND</text>
<text x="130" y="51.8">GND</text>
<text x="138.9" y="51.8">GND</text>
<text x="186.7" y="48.3">GND</text>
<text x="69.7" y="58.9">GND</text>
<text x="223.9" y="66">GND</text>
<text x="166" y="89">3v3</text>
<text x="26" y="94.4">1v1</text>
<text x="37.8" y="92.6">USB_D_P</text>
<text x="67.9" y="92.6">USB_D_N</text>
<text x="79.2" y="94.4">3v3</text>
<text x="50.8" y="99.7">3v3</text>
<text x="165.4" y="101.4">GND</text>
<text x="215.1" y="97.9">GND</text>
<text x="25.4" y="106.8">GND</text>
<text x="49.8" y="107.1" transform="rotate(-90 49.8 107.1)">1v1</text>
<text x="58.7" y="103.5" transform="rotate(-90 58.7 103.5)">1v1</text>
<text x="78.6" y="106.8">GND</text>
<text x="114" y="105">QSPI_SS</text>
<text x="114" y="106.8">QSPI_SD1</text>
<text x="165.4" y="106.8">QSPI_SD3</text>
<text x="30.5" y="111.2">GND</text>
<text x="114" y="108.5">QSPI_SD2</text>
<text x="165.4" y="108.5">QSPI_SCLK</text>
<text x="165.4" y="110.3">QSPI_SD0</text>
<text x="122.9" y="115.6">GND</text>
<text x="31.3" y="124.5">3v3</text>
<text x="66.8" y="124.5">3v3</text>
<text x="200.9" y="122.7">GND</text>
<text x="205.3" y="121.8">3v3</text>
<text x="247.2" y="123.6">3v3</text>
<text x="250.4" y="124.5">050_EN</text>
<text x="20.1" y="136.9">050_I2S_SCL</text>
<text x="20.1" y="135.1">050_I2S_SDA</text>
<text x="67.9" y="136.9">050_EN</text>
<text x="126.4" y="136.9">GND</text>
<text x="28.1" y="143.1">3v3</text>
<text x="70" y="143.1">3v3</text>
<text x="119.3" y="142.2">XIN</text>
<text x="160.1" y="140.4">XOUT</text>
<text x="154.8" y="147.5">GND</text>
<text x="220.9" y="147.5">3v3</text>
<text x="228.8" y="149.6" transform="rotate(-90 228.8 149.6)">050_I2S_SDA</text>
<text x="230.6" y="149.6" transform="rotate(-90 230.6 149.6)">050_I2S_SCL</text>
<text x="236.9" y="147.5">3v3</text>
<text x="117.6" y="152.8">GND</text>
<text x="161.9" y="152.8">GND</text>
<text x="49" y="167">3v3</text>
<text x="46.3" y="169.1" transform="rotate(-90 46.3 169.1)">XIN</text>
<text x="48" y="169.1" transform="rotate(-90 48 169.1)">XOUT</text>
<text x="51.6" y="170.9" transform="rotate(-90 51.6 170.9)">1v1</text>
<text x="63.2" y="172.3">3v3</text>
<text x="43.1" y="174.1">GND</text>
<text x="56.9" y="174.4" transform="rotate(-90 56.9 174.4)">WD_RESET</text>
</g>
</svg>
